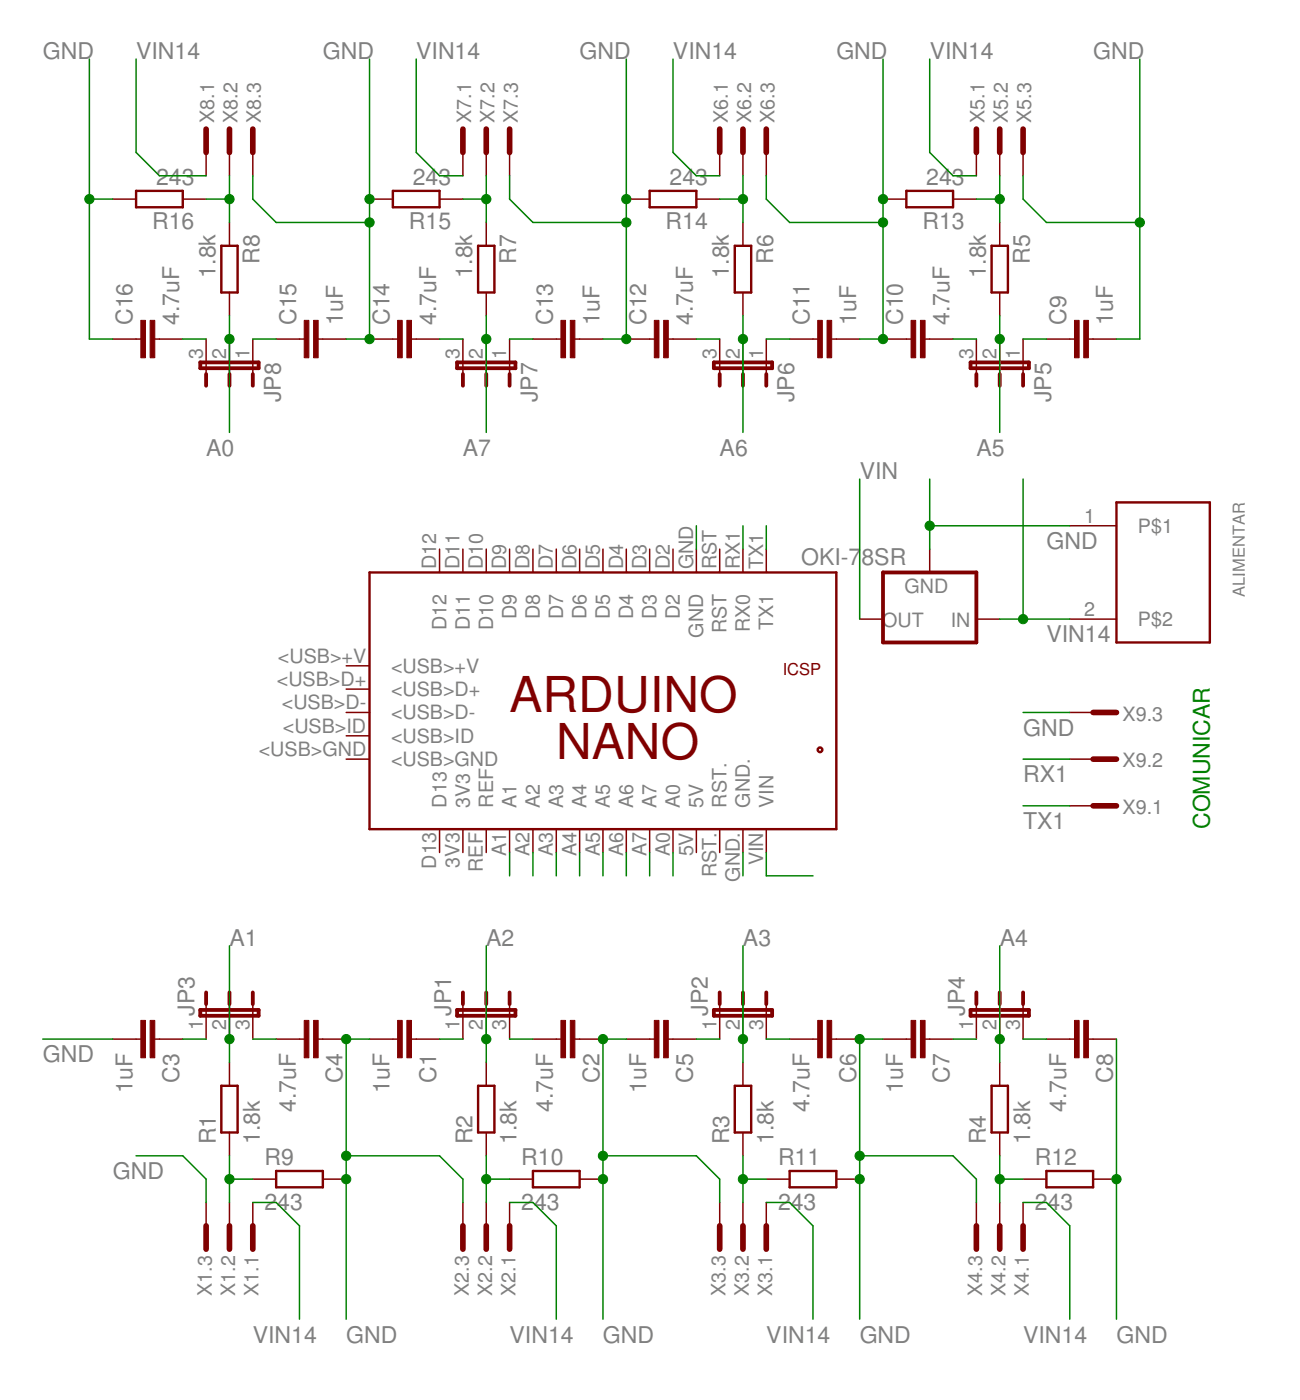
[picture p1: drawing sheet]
<svg xmlns="http://www.w3.org/2000/svg" width="297mm" height="320mm" viewBox="0 0 297 320" stroke-linecap="round" stroke-linejoin="round" font-family="sans-serif">
<g fill="none" stroke="#800000" stroke-width=".34">
<path d="M47.1 34.8v5.4M52.4 34.8v5.4M57.8 34.8v5.4M105.8 34.8v5.4M111.1 34.8v5.4M116.4 34.8v5.4M164.4 34.8v5.4M169.8 34.8v5.4M175.1 34.8v5.4M223.1 34.8v5.4M228.4 34.8v5.4M233.8 34.8v5.4"/>
<path d="M25.8 45.5h5.3M41.8 45.5h5.3M52.4 50.8v5.4M84.4 45.5h5.4M100.4 45.5h5.4M111.1 50.8v5.4M143.1 45.5h5.3M159.1 45.5h5.3M169.8 50.8v5.4M201.8 45.5h5.3M217.8 45.5h5.3M228.4 50.8v5.4"/>
<path d="M25.8 77.5h6.4M35.4 77.5h6.4M47.1 77.5v8M52.4 66.8v5.4M52.4 77.5v8M57.8 77.5v8M63.1 77.5h6.4M72.7 77.5h6.4M84.4 77.5h6.4M94 77.5h6.4M105.8 77.5v8M111.1 66.8v5.4"/>
<path d="M111.1 77.5v8M116.4 77.5v8M121.8 77.5h6.4M131.4 77.5h6.4M143.1 77.5h6.4M152.7 77.5h6.4M164.4 77.5v8M169.8 66.8v5.4M169.8 77.5v8M175.1 77.5v8M180.4 77.5h6.4M190 77.5h6.4"/>
<path d="M201.8 77.5h6.4M211.4 77.5h6.4M223.1 77.5v8M228.4 66.8v5.4M228.4 77.5v8M233.8 77.5v8M239.1 77.5h6.4M248.7 77.5h6.4M100.4 125.5v5.3M105.8 125.5v5.3M111.1 125.5v5.3M116.4 125.5v5.3"/>
<path d="M121.8 125.5v5.3M127.1 125.5v5.3M132.4 125.5v5.3M137.8 125.5v5.3M143.1 125.5v5.3M148.4 125.5v5.3M153.8 125.5v5.3M159.1 125.5v5.3M164.4 125.5v5.3M169.8 125.5v5.3M175.1 125.5v5.3M212.4 125.5v5.3"/>
<path d="M244.4 120.2h10.7M79.1 157.5h5.3M79.1 152.2h5.3M196.4 141.5h5.4M223.1 141.5h5.3M244.4 141.5h10.7M79.1 173.5h5.3M79.1 162.8h5.3M79.1 168.2h5.3M244.4 173.5h5.4M244.4 162.8h5.4M100.4 189.5v5.3"/>
<path d="M105.8 189.5v5.3M111.1 189.5v5.3M116.4 189.5v5.3M121.8 189.5v5.3M127.1 189.5v5.3M132.4 189.5v5.3M137.8 189.5v5.3M143.1 189.5v5.3M148.4 189.5v5.3M153.8 189.5v5.3M159.1 189.5v5.3M164.4 189.5v5.3"/>
<path d="M169.8 189.5v5.3M175.1 189.5v5.3M244.4 184.2h5.4M25.8 237.5h6.4M35.4 237.5h6.4M47.1 229.5v8M52.4 229.5v8M57.8 229.5v8M63.1 237.5h6.4M72.7 237.5h6.4M84.4 237.5h6.4M94 237.5h6.4"/>
<path d="M105.8 229.5v8M111.1 229.5v8M116.4 229.5v8M121.8 237.5h6.4M131.4 237.5h6.4M143.1 237.5h6.4M152.7 237.5h6.4M164.4 229.5v8M169.8 229.5v8M175.1 229.5v8M180.4 237.5h6.4M190 237.5h6.4"/>
<path d="M201.8 237.5h6.4M211.4 237.5h6.4M223.1 229.5v8M228.4 229.5v8M233.8 229.5v8M239.1 237.5h6.4M248.7 237.5h6.4M52.4 242.8v5.4M52.4 258.8v5.4M111.1 242.8v5.4M111.1 258.8v5.4M169.8 242.8v5.4"/>
<path d="M169.8 258.8v5.4M228.4 242.8v5.4M228.4 258.8v5.4M47.1 274.8v5.4M52.4 274.8v5.4M57.8 274.8v5.4M57.8 269.5h5.3M73.8 269.5h5.3M105.8 274.8v5.4M111.1 274.8v5.4M116.4 274.8v5.4M116.4 269.5h5.4"/>
<path d="M132.4 269.5h5.4M164.4 274.8v5.4M169.8 274.8v5.4M175.1 274.8v5.4M175.1 269.5h5.3M191.1 269.5h5.3M223.1 274.8v5.4M228.4 274.8v5.4M233.8 274.8v5.4M233.8 269.5h5.3M249.8 269.5h5.3"/>
</g>
<g fill="none" stroke="#800000" stroke-width=".55">
<path d="M31.1 43.6h10.7v3.8h-10.7zM50.6 56.2h3.7v10.6h-3.7zM89.8 43.6h10.6v3.8h-10.6zM109.2 56.2h3.8v10.6h-3.8zM148.4 43.6h10.7v3.8h-10.7zM167.9 56.2h3.7v10.6h-3.7zM207.1 43.6h10.7v3.8h-10.7zM226.6 56.2h3.7v10.6h-3.7zM255.1 114.8h21.3v32h-21.3zM84.4 130.8h106.7v58.7h-106.7zM50.6 248.2h3.7v10.6h-3.7zM109.2 248.2h3.8v10.6h-3.8z"/>
<path d="M167.9 248.2h3.7v10.6h-3.7zM226.6 248.2h3.7v10.6h-3.7zM63.1 267.6h10.7v3.8h-10.7zM121.8 267.6h10.6v3.8h-10.6zM180.4 267.6h10.7v3.8h-10.7zM239.1 267.6h10.7v3.8h-10.7z"/>
<circle cx="187.4" cy="171.4" r=".53"/>
</g>
<g fill="none" stroke="#800000" stroke-width=".87">
<path d="M45.8 82.8h13.3v1.4h-13.3zM47.1 85.5v2.7M52.4 85.5v2.7M57.8 85.5v2.7M104.4 82.8h13.4v1.4h-13.4zM105.8 85.5v2.7M111.1 85.5v2.7M116.4 85.5v2.7M163.1 82.8h13.3v1.4h-13.3zM164.4 85.5v2.7M169.8 85.5v2.7M175.1 85.5v2.7"/>
<path d="M221.8 82.8h13.3v1.4h-13.3zM223.1 85.5v2.7M228.4 85.5v2.7M233.8 85.5v2.7M201.8 130.8h21.3v16h-21.3zM45.8 230.8h13.3v1.4h-13.3zM47.1 226.8v2.7M52.4 226.8v2.7M57.8 226.8v2.7M104.4 230.8h13.4v1.4h-13.4zM105.8 226.8v2.7M111.1 226.8v2.7"/>
<path d="M116.4 226.8v2.7M163.1 230.8h13.3v1.4h-13.3zM164.4 226.8v2.7M169.8 226.8v2.7M175.1 226.8v2.7M221.8 230.8h13.3v1.4h-13.3zM223.1 226.8v2.7M228.4 226.8v2.7M233.8 226.8v2.7"/>
</g>
<g fill="#800000" stroke="#800000" stroke-width=".23">
<path d="M32.2 233.2h1v8.6h-1z"/>
<path d="M34.3 233.2h1.1v8.6h-1.1z"/>
<path d="M69.5 233.2h1.1v8.6h-1.1z"/>
<path d="M71.6 233.2h1.1v8.6h-1.1z"/>
<path d="M90.8 233.2h1.1v8.6h-1.1z"/>
<path d="M93 233.2h1v8.6h-1z"/>
<path d="M128.2 233.2h1v8.6h-1z"/>
<path d="M130.3 233.2h1.1v8.6h-1.1z"/>
<path d="M149.5 233.2h1.1v8.6h-1.1z"/>
<path d="M151.6 233.2h1.1v8.6h-1.1z"/>
<path d="M186.8 233.2h1.1v8.6h-1.1z"/>
<path d="M189 233.2h1v8.6h-1z"/>
<path d="M208.2 233.2h1v8.6h-1z"/>
<path d="M210.3 233.2h1.1v8.6h-1.1z"/>
<path d="M245.5 233.2h1.1v8.6h-1.1z"/>
<path d="M247.6 233.2h1.1v8.6h-1.1z"/>
<path d="M247.6 73.2h1.1v8.6h-1.1z"/>
<path d="M245.5 73.2h1.1v8.6h-1.1z"/>
<path d="M210.3 73.2h1.1v8.6h-1.1z"/>
<path d="M208.2 73.2h1v8.6h-1z"/>
<path d="M189 73.2h1v8.6h-1z"/>
<path d="M186.8 73.2h1.1v8.6h-1.1z"/>
<path d="M151.6 73.2h1.1v8.6h-1.1z"/>
<path d="M149.5 73.2h1.1v8.6h-1.1z"/>
<path d="M130.3 73.2h1.1v8.6h-1.1z"/>
<path d="M128.2 73.2h1v8.6h-1z"/>
<path d="M93 73.2h1v8.6h-1z"/>
<path d="M90.8 73.2h1.1v8.6h-1.1z"/>
<path d="M71.6 73.2h1.1v8.6h-1.1z"/>
<path d="M69.5 73.2h1.1v8.6h-1.1z"/>
<path d="M34.3 73.2h1.1v8.6h-1.1z"/>
<path d="M32.2 73.2h1v8.6h-1z"/>
</g>
<g fill="none" stroke="#800000" stroke-width="1.3">
<path d="M47.1 29.5v5.3M52.4 29.5v5.3M57.8 29.5v5.3M105.8 29.5v5.3M111.1 29.5v5.3M116.4 29.5v5.3M164.4 29.5v5.3M169.8 29.5v5.3M175.1 29.5v5.3M223.1 29.5v5.3M228.4 29.5v5.3M233.8 29.5v5.3"/>
<path d="M249.8 173.5h5.3M249.8 162.8h5.3M249.8 184.2h5.3M47.1 280.2v5.3M52.4 280.2v5.3M57.8 280.2v5.3M105.8 280.2v5.3M111.1 280.2v5.3M116.4 280.2v5.3M164.4 280.2v5.3M169.8 280.2v5.3M175.1 280.2v5.3"/>
<path d="M223.1 280.2v5.3M228.4 280.2v5.3M233.8 280.2v5.3"/>
</g>
<g fill="none" stroke="#008000" stroke-width=".34">
<path d="M20.4 13.5v64h5.4M31.1 13.5v21.3l5.3 5.4h10.7M84.4 13.5v64h-5.3M95.1 13.5v21.3l5.3 5.4h5.4M143.1 13.5v64h-5.3M153.8 13.5v21.3l5.3 5.4h5.3M201.8 13.5v64h-5.4M212.4 13.5v21.3l5.4 5.4h5.3M260.4 13.5v64h-5.3M20.4 45.5h5.4M47.1 45.5h5.3M52.4 40.2v10.6"/>
<path d="M57.8 40.2v5.3l5.3 5.3h21.3M105.8 45.5h5.3M111.1 40.2v10.6M116.4 40.2v5.3l5.4 5.3h21.3M164.4 45.5h5.4M169.8 40.2v10.6M175.1 40.2v5.3l5.3 5.3h21.4M223.1 45.5h5.3M228.4 40.2v10.6M233.8 40.2v5.3l5.3 5.3h21.3M41.8 77.5h5.3M52.4 72.2v26.6"/>
<path d="M57.8 77.5h5.3M100.4 77.5h5.4M111.1 72.2v26.6M116.4 77.5h5.4M159.1 77.5h5.3M169.8 72.2v26.6M175.1 77.5h5.3M217.8 77.5h5.3M228.4 72.2v26.6M233.8 77.5h5.3M196.4 109.5v32M212.4 109.5v16"/>
<path d="M233.8 109.5v32M159.1 120.2v5.3M169.8 120.2v5.3M175.1 120.2v5.3M212.4 120.2h32M228.4 141.5h16M233.8 162.8h10.6M233.8 173.5h10.6M116.4 194.8v5.4M121.8 194.8v5.4M127.1 194.8v5.4M132.4 194.8v5.4"/>
<path d="M137.8 194.8v5.4M143.1 194.8v5.4M148.4 194.8v5.4M153.8 194.8v5.4M169.8 194.8v5.4M175.1 194.8v5.4h10.7M233.8 184.2h10.6M52.4 216.2v26.6M111.1 216.2v26.6M169.8 216.2v26.6M228.4 216.2v26.6M9.8 237.5h16"/>
<path d="M41.8 237.5h5.3M57.8 237.5h5.3M84.4 237.5h-5.3v64M100.4 237.5h5.4M116.4 237.5h5.4M143.1 237.5h-5.3v64M159.1 237.5h5.3M175.1 237.5h5.3M201.8 237.5h-5.4v64M217.8 237.5h5.3M233.8 237.5h5.3M255.1 237.5v64"/>
<path d="M31.1 264.2h10.7l5.3 5.3v5.3M52.4 264.2v10.6M52.4 269.5h5.4M57.8 274.8h5.3l5.3 5.4v21.3M79.1 264.2h21.3l5.4 5.3v5.3M111.1 269.5h5.3M111.1 264.2v10.6M116.4 274.8h5.4l5.3 5.4v21.3M137.8 264.2h21.3l5.3 5.3v5.3M169.8 269.5h5.3M169.8 264.2v10.6M175.1 274.8h5.3l5.4 5.4v21.3"/>
<path d="M196.4 264.2h21.4l5.3 5.3v5.3M228.4 269.5h5.4M228.4 264.2v10.6M233.8 274.8h5.3l5.3 5.4v21.3"/>
</g>
<g fill="#008000" stroke="#008000" stroke-width=".23">
<circle cx="52.4" cy="269.5" r="1.06"/>
<circle cx="111.1" cy="269.5" r="1.06"/>
<circle cx="169.8" cy="269.5" r="1.06"/>
<circle cx="228.4" cy="269.5" r="1.06"/>
<circle cx="228.4" cy="45.5" r="1.06"/>
<circle cx="169.8" cy="45.5" r="1.06"/>
<circle cx="111.1" cy="45.5" r="1.06"/>
<circle cx="52.4" cy="45.5" r="1.06"/>
<circle cx="52.4" cy="237.5" r="1.06"/>
<circle cx="111.1" cy="237.5" r="1.06"/>
<circle cx="169.8" cy="237.5" r="1.06"/>
<circle cx="228.4" cy="237.5" r="1.06"/>
<circle cx="52.4" cy="77.5" r="1.06"/>
<circle cx="111.1" cy="77.5" r="1.06"/>
<circle cx="169.8" cy="77.5" r="1.06"/>
<circle cx="228.4" cy="77.5" r="1.06"/>
<circle cx="212.4" cy="120.2" r="1.06"/>
<circle cx="79.1" cy="237.5" r="1.06"/>
<circle cx="79.1" cy="264.2" r="1.06"/>
<circle cx="79.1" cy="269.5" r="1.06"/>
<circle cx="137.8" cy="237.5" r="1.06"/>
<circle cx="137.8" cy="264.2" r="1.06"/>
<circle cx="137.8" cy="269.5" r="1.06"/>
<circle cx="196.4" cy="237.5" r="1.06"/>
<circle cx="196.4" cy="264.2" r="1.06"/>
<circle cx="196.4" cy="269.5" r="1.06"/>
<circle cx="255.1" cy="269.5" r="1.06"/>
<circle cx="20.4" cy="45.5" r="1.06"/>
<circle cx="84.4" cy="77.5" r="1.06"/>
<circle cx="84.4" cy="50.8" r="1.06"/>
<circle cx="84.4" cy="45.5" r="1.06"/>
<circle cx="143.1" cy="77.5" r="1.06"/>
<circle cx="143.1" cy="50.8" r="1.06"/>
<circle cx="143.1" cy="45.5" r="1.06"/>
<circle cx="201.8" cy="77.5" r="1.06"/>
<circle cx="201.8" cy="50.8" r="1.06"/>
<circle cx="201.8" cy="45.5" r="1.06"/>
<circle cx="260.4" cy="50.8" r="1.06"/>
<circle cx="233.8" cy="141.5" r="1.06"/>
</g>
<g font-size="11.3" fill="#800000">
<text x="116.4" y="162.8">ARDUINO</text>
<text x="127.1" y="173.5">NANO</text>
</g>
<g font-size="5.3" fill="#808080">
<text x="9.8" y="13.5">GND</text>
<text x="31.1" y="13.5">VIN14</text>
<text x="73.8" y="13.5">GND</text>
<text x="95.1" y="13.5">VIN14</text>
<text x="132.4" y="13.5">GND</text>
<text x="153.8" y="13.5">VIN14</text>
<text x="191.1" y="13.5">GND</text>
<text x="212.4" y="13.5">VIN14</text>
<text x="249.8" y="13.5">GND</text>
<text x="35.7" y="42.3">243</text>
<text x="94.3" y="42.3">243</text>
<text x="153" y="42.3">243</text>
<text x="211.6" y="42.3">243</text>
<text x="34.8" y="52.4">R16</text>
<text x="93.4" y="52.4">R15</text>
<text x="152.1" y="52.4">R14</text>
<text x="210.8" y="52.4">R13</text>
<text x="49.2" y="63.5" transform="rotate(-90 49.2 63.5)">1.8k</text>
<text x="59.3" y="60.2" transform="rotate(-90 59.3 60.2)">R8</text>
<text x="107.9" y="63.5" transform="rotate(-90 107.9 63.5)">1.8k</text>
<text x="118" y="60.2" transform="rotate(-90 118 60.2)">R7</text>
<text x="166.6" y="63.5" transform="rotate(-90 166.6 63.5)">1.8k</text>
<text x="176.6" y="60.2" transform="rotate(-90 176.6 60.2)">R6</text>
<text x="225.2" y="63.5" transform="rotate(-90 225.2 63.5)">1.8k</text>
<text x="235.3" y="60.2" transform="rotate(-90 235.3 60.2)">R5</text>
<text x="30.3" y="74.3" transform="rotate(-90 30.3 74.3)">C16</text>
<text x="41" y="74.3" transform="rotate(-90 41 74.3)">4.7uF</text>
<text x="67.6" y="74.3" transform="rotate(-90 67.6 74.3)">C15</text>
<text x="78.3" y="74.3" transform="rotate(-90 78.3 74.3)">1uF</text>
<text x="89" y="74.3" transform="rotate(-90 89 74.3)">C14</text>
<text x="99.6" y="74.3" transform="rotate(-90 99.6 74.3)">4.7uF</text>
<text x="126.3" y="74.3" transform="rotate(-90 126.3 74.3)">C13</text>
<text x="137" y="74.3" transform="rotate(-90 137 74.3)">1uF</text>
<text x="147.6" y="74.3" transform="rotate(-90 147.6 74.3)">C12</text>
<text x="158.3" y="74.3" transform="rotate(-90 158.3 74.3)">4.7uF</text>
<text x="185" y="74.3" transform="rotate(-90 185 74.3)">C11</text>
<text x="195.6" y="74.3" transform="rotate(-90 195.6 74.3)">1uF</text>
<text x="206.3" y="74.3" transform="rotate(-90 206.3 74.3)">C10</text>
<text x="217" y="74.3" transform="rotate(-90 217 74.3)">4.7uF</text>
<text x="243.6" y="74.3" transform="rotate(-90 243.6 74.3)">C9</text>
<text x="254.3" y="74.3" transform="rotate(-90 254.3 74.3)">1uF</text>
<text x="64.2" y="91.9" transform="rotate(-90 64.2 91.9)">JP8</text>
<text x="122.8" y="91.9" transform="rotate(-90 122.8 91.9)">JP7</text>
<text x="181.5" y="91.9" transform="rotate(-90 181.5 91.9)">JP6</text>
<text x="240.2" y="91.9" transform="rotate(-90 240.2 91.9)">JP5</text>
<text x="47.1" y="104.2">A0</text>
<text x="105.8" y="104.2">A7</text>
<text x="164.4" y="104.2">A6</text>
<text x="223.1" y="104.2">A5</text>
<text x="196.4" y="109.5">VIN</text>
<text x="239.1" y="125.5">GND</text>
<text x="183.1" y="129.2">OKI-7</text>
<text x="196.8" y="129.2">8SR</text>
<text x="239.1" y="146.8">VIN14</text>
<text x="233.8" y="168.2">GND</text>
<text x="233.8" y="178.8">RX1</text>
<text x="233.8" y="189.5">TX1</text>
<text x="52.4" y="216.2">A1</text>
<text x="111.1" y="216.2">A2</text>
<text x="169.8" y="216.2">A3</text>
<text x="228.4" y="216.2">A4</text>
<text x="44.4" y="232.2" transform="rotate(-90 44.4 232.2)">JP3</text>
<text x="103.1" y="232.2" transform="rotate(-90 103.1 232.2)">JP1</text>
<text x="161.8" y="232.2" transform="rotate(-90 161.8 232.2)">JP2</text>
<text x="220.4" y="232.2" transform="rotate(-90 220.4 232.2)">JP4</text>
<text x="9.8" y="242.8">GND</text>
<text x="30.3" y="249.8" transform="rotate(-90 30.3 249.8)">1uF</text>
<text x="41" y="247.4" transform="rotate(-90 41 247.4)">C3</text>
<text x="78.3" y="247.4" transform="rotate(-90 78.3 247.4)">C4</text>
<text x="89" y="249.8" transform="rotate(-90 89 249.8)">1uF</text>
<text x="99.6" y="247.4" transform="rotate(-90 99.6 247.4)">C1</text>
<text x="137" y="247.4" transform="rotate(-90 137 247.4)">C2</text>
<text x="147.6" y="249.8" transform="rotate(-90 147.6 249.8)">1uF</text>
<text x="158.3" y="247.4" transform="rotate(-90 158.3 247.4)">C5</text>
<text x="195.6" y="247.4" transform="rotate(-90 195.6 247.4)">C6</text>
<text x="206.3" y="249.8" transform="rotate(-90 206.3 249.8)">1uF</text>
<text x="217" y="247.4" transform="rotate(-90 217 247.4)">C7</text>
<text x="254.3" y="247.4" transform="rotate(-90 254.3 247.4)">C8</text>
<text x="67.6" y="254.2" transform="rotate(-90 67.6 254.2)">4.7uF</text>
<text x="126.3" y="254.2" transform="rotate(-90 126.3 254.2)">4.7uF</text>
<text x="185" y="254.2" transform="rotate(-90 185 254.2)">4.7uF</text>
<text x="243.6" y="254.2" transform="rotate(-90 243.6 254.2)">4.7uF</text>
<text x="49.3" y="261.5" transform="rotate(-90 49.3 261.5)">R1</text>
<text x="59.4" y="261.5" transform="rotate(-90 59.4 261.5)">1.8k</text>
<text x="108" y="261.5" transform="rotate(-90 108 261.5)">R2</text>
<text x="118" y="261.5" transform="rotate(-90 118 261.5)">1.8k</text>
<text x="166.6" y="261.5" transform="rotate(-90 166.6 261.5)">R3</text>
<text x="176.7" y="261.5" transform="rotate(-90 176.7 261.5)">1.8k</text>
<text x="225.3" y="261.5" transform="rotate(-90 225.3 261.5)">R4</text>
<text x="235.4" y="261.5" transform="rotate(-90 235.4 261.5)">1.8k</text>
<text x="25.8" y="269.5">GND</text>
<text x="60.4" y="266.4">R9</text>
<text x="119.1" y="266.4">R10</text>
<text x="177.8" y="266.4">R11</text>
<text x="236.4" y="266.4">R12</text>
<text x="60.4" y="276.4">243</text>
<text x="119.1" y="276.4">243</text>
<text x="177.8" y="276.4">243</text>
<text x="236.4" y="276.4">243</text>
<text x="57.8" y="306.8">VIN14</text>
<text x="79.1" y="306.8">GND</text>
<text x="116.4" y="306.8">VIN14</text>
<text x="137.8" y="306.8">GND</text>
<text x="175.1" y="306.8">VIN14</text>
<text x="196.4" y="306.8">GND</text>
<text x="233.8" y="306.8">VIN14</text>
<text x="255.1" y="306.8">GND</text>
</g>
<text font-size="5.3" fill="#008000" x="276.4" y="189.5" transform="rotate(-90 276.4 189.5)">COMUNICAR</text>
<g font-size="4.5" fill="#808080">
<text x="49" y="28.1" transform="rotate(-90 49 28.1)">X8.1</text>
<text x="54.3" y="28.1" transform="rotate(-90 54.3 28.1)">X8.2</text>
<text x="59.6" y="28.1" transform="rotate(-90 59.6 28.1)">X8.3</text>
<text x="107.6" y="28.1" transform="rotate(-90 107.6 28.1)">X7.1</text>
<text x="113" y="28.1" transform="rotate(-90 113 28.1)">X7.2</text>
<text x="118.3" y="28.1" transform="rotate(-90 118.3 28.1)">X7.3</text>
<text x="166.3" y="28.1" transform="rotate(-90 166.3 28.1)">X6.1</text>
<text x="171.6" y="28.1" transform="rotate(-90 171.6 28.1)">X6.2</text>
<text x="177" y="28.1" transform="rotate(-90 177 28.1)">X6.3</text>
<text x="225" y="28.1" transform="rotate(-90 225 28.1)">X5.1</text>
<text x="230.3" y="28.1" transform="rotate(-90 230.3 28.1)">X5.2</text>
<text x="235.6" y="28.1" transform="rotate(-90 235.6 28.1)">X5.3</text>
<text x="46.4" y="82.1" transform="rotate(-90 46.4 82.1)">3</text>
<text x="51.7" y="82.1" transform="rotate(-90 51.7 82.1)">2</text>
<text x="57" y="82.1" transform="rotate(-90 57 82.1)">1</text>
<text x="105" y="82.1" transform="rotate(-90 105 82.1)">3</text>
<text x="110.4" y="82.1" transform="rotate(-90 110.4 82.1)">2</text>
<text x="115.7" y="82.1" transform="rotate(-90 115.7 82.1)">1</text>
<text x="163.7" y="82.1" transform="rotate(-90 163.7 82.1)">3</text>
<text x="169" y="82.1" transform="rotate(-90 169 82.1)">2</text>
<text x="174.4" y="82.1" transform="rotate(-90 174.4 82.1)">1</text>
<text x="222.4" y="82.1" transform="rotate(-90 222.4 82.1)">3</text>
<text x="227.7" y="82.1" transform="rotate(-90 227.7 82.1)">2</text>
<text x="233" y="82.1" transform="rotate(-90 233 82.1)">1</text>
<text x="247.7" y="119.4">1</text>
<text x="260" y="121.8">P$1</text>
<text x="99.7" y="130.1" transform="rotate(-90 99.7 130.1)">D12</text>
<text x="105" y="130.1" transform="rotate(-90 105 130.1)">D11</text>
<text x="110.4" y="130.1" transform="rotate(-90 110.4 130.1)">D10</text>
<text x="115.7" y="130.1" transform="rotate(-90 115.7 130.1)">D9</text>
<text x="121" y="130.1" transform="rotate(-90 121 130.1)">D8</text>
<text x="126.4" y="130.1" transform="rotate(-90 126.4 130.1)">D7</text>
<text x="131.7" y="130.1" transform="rotate(-90 131.7 130.1)">D6</text>
<text x="137" y="130.1" transform="rotate(-90 137 130.1)">D5</text>
<text x="142.4" y="130.1" transform="rotate(-90 142.4 130.1)">D4</text>
<text x="147.7" y="130.1" transform="rotate(-90 147.7 130.1)">D3</text>
<text x="153" y="130.1" transform="rotate(-90 153 130.1)">D2</text>
<text x="158.4" y="130.1" transform="rotate(-90 158.4 130.1)">GND</text>
<text x="163.7" y="130.1" transform="rotate(-90 163.7 130.1)">RST</text>
<text x="169" y="130.1" transform="rotate(-90 169 130.1)">RX1</text>
<text x="174.4" y="130.1" transform="rotate(-90 174.4 130.1)">TX1</text>
<text x="206.7" y="135.6">GND</text>
<text x="118" y="141.5" transform="rotate(-90 118 141.5)">D9</text>
<text x="123.4" y="141.5" transform="rotate(-90 123.4 141.5)">D8</text>
<text x="128.7" y="141.5" transform="rotate(-90 128.7 141.5)">D7</text>
<text x="134" y="141.5" transform="rotate(-90 134 141.5)">D6</text>
<text x="139.4" y="141.5" transform="rotate(-90 139.4 141.5)">D5</text>
<text x="144.7" y="141.5" transform="rotate(-90 144.7 141.5)">D4</text>
<text x="150" y="141.5" transform="rotate(-90 150 141.5)">D3</text>
<text x="155.4" y="141.5" transform="rotate(-90 155.4 141.5)">D2</text>
<text x="201.6" y="143.4">OUT</text>
<text x="217.3" y="143.4">IN</text>
<text x="247.7" y="140.8">2</text>
<text x="260" y="143.1">P$2</text>
<text x="102" y="144" transform="rotate(-90 102 144)">D12</text>
<text x="107.4" y="144" transform="rotate(-90 107.4 144)">D11</text>
<text x="112.7" y="144" transform="rotate(-90 112.7 144)">D10</text>
<text x="160.7" y="145.8" transform="rotate(-90 160.7 145.8)">GND</text>
<text x="166" y="144.8" transform="rotate(-90 166 144.8)">RST</text>
<text x="171.4" y="144.5" transform="rotate(-90 171.4 144.5)">RX0</text>
<text x="176.7" y="144" transform="rotate(-90 176.7 144)">TX1</text>
<text x="63.5" y="151.4">&lt;USB&gt;+V</text>
<text x="89.3" y="153.8">&lt;USB&gt;+V</text>
<text x="63.3" y="156.8">&lt;USB&gt;D+</text>
<text x="89.3" y="159.1">&lt;USB&gt;D+</text>
<text x="64.4" y="162.1">&lt;USB&gt;D-</text>
<text x="64.6" y="167.4">&lt;USB&gt;ID</text>
<text x="89.3" y="164.4">&lt;USB&gt;D-</text>
<text x="256.5" y="164.7">X9.3</text>
<text x="59.1" y="172.8">&lt;USB&gt;GND</text>
<text x="89.3" y="169.8">&lt;USB&gt;ID</text>
<text x="89.3" y="175.1">&lt;USB&gt;GND</text>
<text x="256.5" y="175.4">X9.2</text>
<text x="102" y="184.6" transform="rotate(-90 102 184.6)">D13</text>
<text x="107.4" y="184.6" transform="rotate(-90 107.4 184.6)">3V3</text>
<text x="112.7" y="184.6" transform="rotate(-90 112.7 184.6)">REF</text>
<text x="118" y="184.6" transform="rotate(-90 118 184.6)">A1</text>
<text x="123.4" y="184.6" transform="rotate(-90 123.4 184.6)">A2</text>
<text x="128.7" y="184.6" transform="rotate(-90 128.7 184.6)">A3</text>
<text x="134" y="184.6" transform="rotate(-90 134 184.6)">A4</text>
<text x="139.4" y="184.6" transform="rotate(-90 139.4 184.6)">A5</text>
<text x="144.7" y="184.6" transform="rotate(-90 144.7 184.6)">A6</text>
<text x="150" y="184.6" transform="rotate(-90 150 184.6)">A7</text>
<text x="155.4" y="184.6" transform="rotate(-90 155.4 184.6)">A0</text>
<text x="160.7" y="184.6" transform="rotate(-90 160.7 184.6)">5V</text>
<text x="166" y="184.6" transform="rotate(-90 166 184.6)">RST.</text>
<text x="171.4" y="184.6" transform="rotate(-90 171.4 184.6)">GND.</text>
<text x="176.7" y="184.6" transform="rotate(-90 176.7 184.6)">VIN</text>
<text x="256.5" y="186">X9.1</text>
<text x="115.7" y="195.7" transform="rotate(-90 115.7 195.7)">A1</text>
<text x="121" y="195.7" transform="rotate(-90 121 195.7)">A2</text>
<text x="126.4" y="195.7" transform="rotate(-90 126.4 195.7)">A3</text>
<text x="131.7" y="195.7" transform="rotate(-90 131.7 195.7)">A4</text>
<text x="137" y="195.7" transform="rotate(-90 137 195.7)">A5</text>
<text x="142.4" y="195.7" transform="rotate(-90 142.4 195.7)">A6</text>
<text x="147.7" y="195.7" transform="rotate(-90 147.7 195.7)">A7</text>
<text x="153" y="195.7" transform="rotate(-90 153 195.7)">A0</text>
<text x="158.4" y="195.7" transform="rotate(-90 158.4 195.7)">5V</text>
<text x="174.4" y="197.8" transform="rotate(-90 174.4 197.8)">VIN</text>
<text x="99.7" y="198.5" transform="rotate(-90 99.7 198.5)">D13</text>
<text x="105" y="198.3" transform="rotate(-90 105 198.3)">3V3</text>
<text x="110.4" y="199.3" transform="rotate(-90 110.4 199.3)">REF</text>
<text x="163.7" y="200.5" transform="rotate(-90 163.7 200.5)">RST.</text>
<text x="169" y="201.5" transform="rotate(-90 169 201.5)">GND.</text>
<text x="46.4" y="235.4" transform="rotate(-90 46.4 235.4)">1</text>
<text x="51.7" y="235.4" transform="rotate(-90 51.7 235.4)">2</text>
<text x="57" y="235.4" transform="rotate(-90 57 235.4)">3</text>
<text x="105" y="235.4" transform="rotate(-90 105 235.4)">1</text>
<text x="110.4" y="235.4" transform="rotate(-90 110.4 235.4)">2</text>
<text x="115.7" y="235.4" transform="rotate(-90 115.7 235.4)">3</text>
<text x="163.7" y="235.4" transform="rotate(-90 163.7 235.4)">1</text>
<text x="169" y="235.4" transform="rotate(-90 169 235.4)">2</text>
<text x="174.4" y="235.4" transform="rotate(-90 174.4 235.4)">3</text>
<text x="222.4" y="235.4" transform="rotate(-90 222.4 235.4)">1</text>
<text x="227.7" y="235.4" transform="rotate(-90 227.7 235.4)">2</text>
<text x="233" y="235.4" transform="rotate(-90 233 235.4)">3</text>
<text x="48.4" y="296.2" transform="rotate(-90 48.4 296.2)">X1.3</text>
<text x="53.8" y="296.2" transform="rotate(-90 53.8 296.2)">X1.2</text>
<text x="59.1" y="296.2" transform="rotate(-90 59.1 296.2)">X1.1</text>
<text x="107.1" y="296.2" transform="rotate(-90 107.1 296.2)">X2.3</text>
<text x="112.4" y="296.2" transform="rotate(-90 112.4 296.2)">X2.2</text>
<text x="117.8" y="296.2" transform="rotate(-90 117.8 296.2)">X2.1</text>
<text x="165.8" y="296.2" transform="rotate(-90 165.8 296.2)">X3.3</text>
<text x="171.1" y="296.2" transform="rotate(-90 171.1 296.2)">X3.2</text>
<text x="176.4" y="296.2" transform="rotate(-90 176.4 296.2)">X3.1</text>
<text x="224.4" y="296.2" transform="rotate(-90 224.4 296.2)">X4.3</text>
<text x="229.8" y="296.2" transform="rotate(-90 229.8 296.2)">X4.2</text>
<text x="235.1" y="296.2" transform="rotate(-90 235.1 296.2)">X4.1</text>
</g>
<text font-size="3.8" fill="#808080" x="284.4" y="136.4" transform="rotate(-90 284.4 136.4)">AL.IMENTAR</text>
<text font-size="3.8" fill="#800000" x="178.8" y="154.3">ICSP</text>
</svg>
